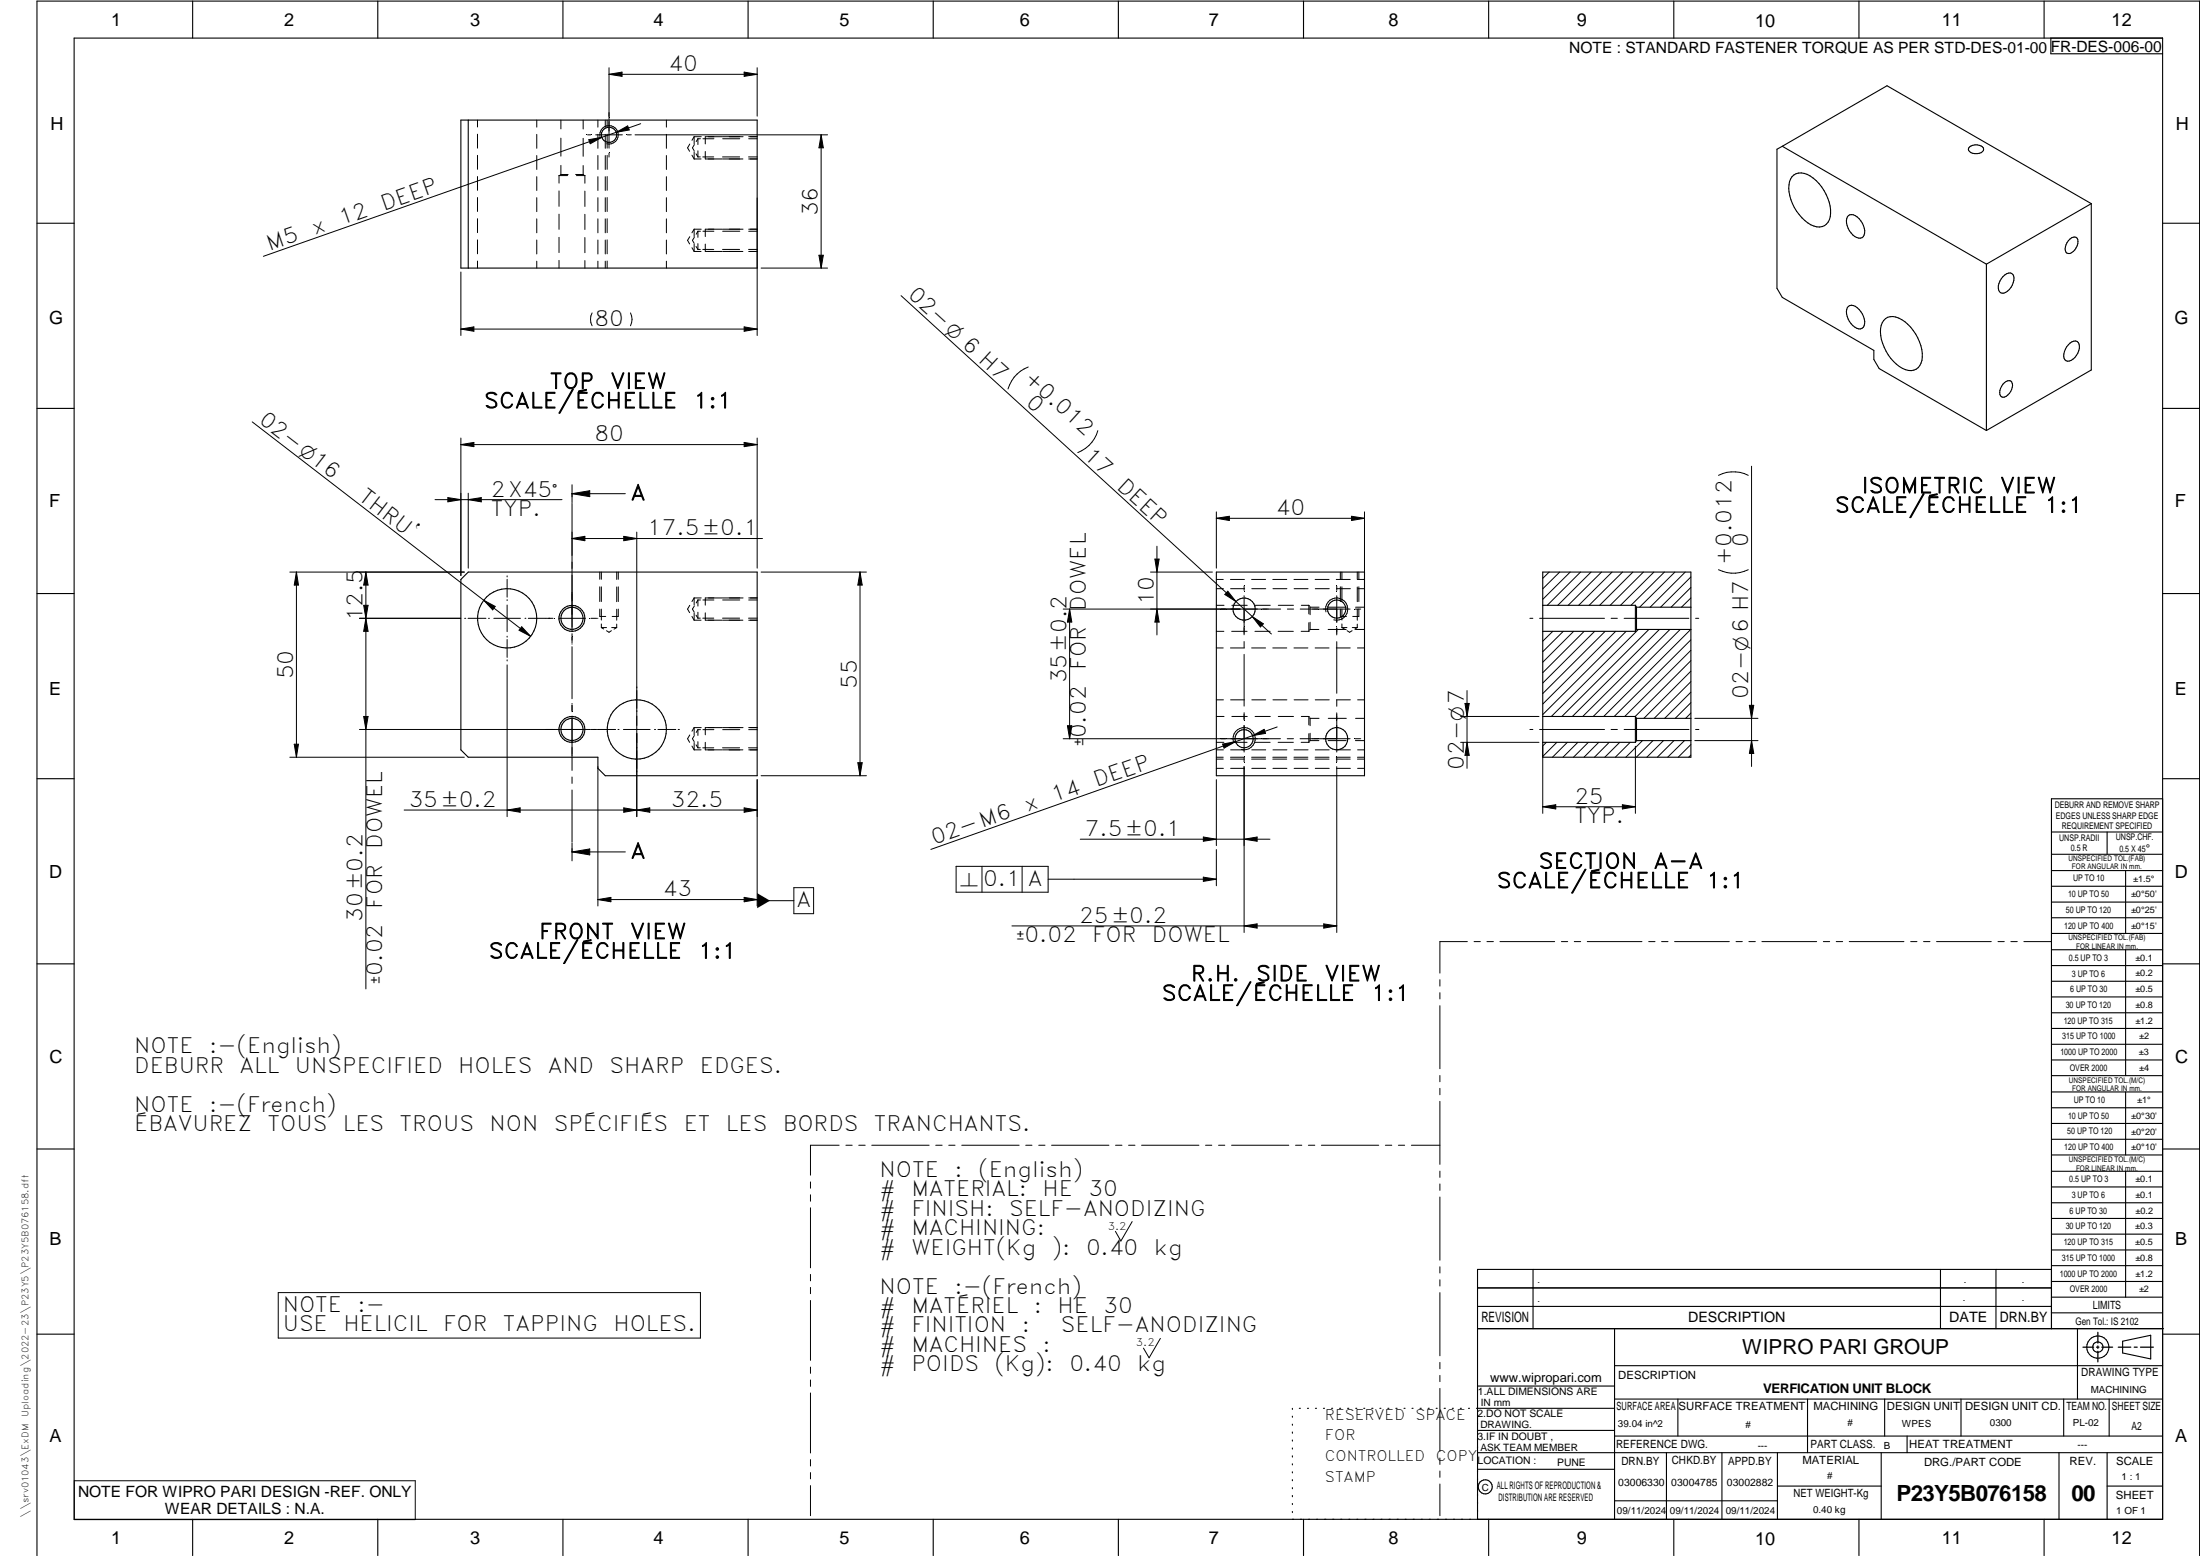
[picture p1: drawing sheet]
<svg xmlns="http://www.w3.org/2000/svg" width="594mm" height="420mm" viewBox="0 0 594 420" stroke-linecap="round" stroke-linejoin="round" font-family="sans-serif">
<g fill="none" stroke="#000" stroke-width=".3">
<path d="M20 10.3h564v400h-564zM52 .3v10M102 .3v10M152 .3v10M202 .3v10M252 .3v10M302 .3v10M352 .3v10M402 .3v10M452 .3v10M502 .3v10M552 .3v10"/>
<path d="M553.8 10.3v4.2h30.2M124.5 32.4h80v40h-80zM126.4 32.4v40M481.3 39.5l55.1 31.8M481.3 39.5l28.3-16.3 55.1 31.8M481.3 39.5l-1.5 .8v37.6l1.5 2.4 24.7 14.3v2.5l1.4 2.4 29 16.7M531.9 39.7a2.81 2.81 0 0 1 3.7 .3 1.4 1.4 0 0 1-1.7 1.5 1.92 1.92 0 0 1-2.4-1.2zM483.9 47.7a4 4 0 0 1 5.7 .4 12.2 12.2 0 0 1 4.6 10.4 3.3 3.3 0 0 1-5.2 2.2 12.1 12.1 0 0 1-5.9-10.8l.1-.8zM499.1 58.2a2.19 2.19 0 0 1 2.9 .9 4.3 4.3 0 0 1 1.2 4.8 1.97 1.97 0 0 1-2.9-.4 4.7 4.7 0 0 1-1.5-4.9zM564.7 55v44.9l-28.3 16.3M564.7 55l-28.3 16.3M10 60.3h10"/>
<path d="M536.4 71.3v44.9M540.8 74.7a1.8 1.8 0 0 1 2.8-.6 3.9 3.9 0 0 1-3 5.1 1.79 1.79 0 0 1-.8-2.7zM559 64.6a1.22 1.22 0 0 1 1.6-.5 1.22 1.22 0 0 1 .5 1.7l-.2 .6a2.93 2.93 0 0 1-2.4 2.1 1.52 1.52 0 0 1-.6-2.4zM584 60.3h10M499.1 82.7a2.19 2.19 0 0 1 2.9 .9 4.3 4.3 0 0 1 1.2 4.7 1.88 1.88 0 0 1-2.9-.4 4.7 4.7 0 0 1-1.5-4.8zM508.7 86.5a3.5 3.5 0 0 1 4.8-.2 12 12 0 0 1 5.5 11 3.3 3.3 0 0 1-5.2 2.2 12.3 12.3 0 0 1-6-10.8l.2-.9zM558.5 93.1a1.75 1.75 0 0 1 2.7-.6 3.8 3.8 0 0 1-2.9 5 1.75 1.75 0 0 1-.8-2.6zM10 110.3h10M541.3 103.3a1.22 1.22 0 0 1 1.7-.4 1.22 1.22 0 0 1 .4 1.7 3.3 3.3 0 0 1-2.6 2.7 1.55 1.55 0 0 1-.6-2.4zM584 110.3h10M124.5 156.5l1.9-2h78.1v55h-41.1l-1.9-2v-3h-35.1l-1.9-2zM328.5 154.5h40v55h-40z"/>
<path d="M416.6 154.5h40v50h-40zM10 160.3h10M416.6 170.5h25M416.6 163.4h25M441.6 163.4l.3 .6M441.6 163.4v7.1M441.9 164v6M441.9 170h14.7M441.9 164h14.7M441.9 170l-.3 .5M584 160.3h10M416.6 193.5h25"/>
<path d="M441.6 193.5l.3 .5M441.6 193.5v6.9M441.9 200h14.7M441.9 194v6M441.9 194h14.7M441.9 200l-.3 .4M10 210.3h10M416.6 200.4h25M584 215.7h-30v143.1M584 210.3h10M554 224.7h30M554 230.7h30"/>
<path d="M554 235.1h30M554 239.3h30M569 224.7v6M574 235.1v17M554 243.6h30M554 247.8h30M554 252.1h30M554 256.5h30M574 256.5v33.9M10 260.3h10M554 260.7h30M554 265h30"/>
<path d="M554 269.2h30M554 273.5h30M554 277.7h30M584 260.3h10M554 282h30M554 286.2h30M554 290.4h30M554 294.9h30M554 299.1h30M574 294.9v17M10 310.3h10M554 303.4h30"/>
<path d="M554 307.6h30M554 311.9h30M554 316.3h30M574 316.3v34M584 310.3h10M554 320.5h30M554 324.8h30M554 329h30M554 333.2h30M554 337.5h30M399 358.8h185.2M399 352.8h155"/>
<path d="M399 347.8h155M414 342.8v16M436 358.8v51.5M524 342.8v16M539 342.8v16M554 341.8h30M554 346h30M554 350.3h30M554 354.5h30M554 342.8h-155v67.5M561 358.8v19M10 360.3h10"/>
<path d="M399 374.3h37M436 377.8h148M453.1 377.8v10M488.1 377.8v14.5M508.9 377.8v10M529.5 377.8v10M557.3 377.8v10M569.5 377.8v10M573.2 362.2l7.6-1.6v6.3l-7.6-1.6zM584 368.8h-148M584 360.3h10M349 380.3v.3"/>
<path d="M349 382.4v.3M349 384.6v.3M349 386.7v.3M349 388.8v.3M349 391v.3M349 393.1v.3M349 395.3v.3M349 397.4v.3M349 399.5v.3M350.9 380.3h.2M353.1 380.3h.2M355.2 380.3h.3"/>
<path d="M357.4 380.3h.3M359.6 380.3h.3M361.7 380.3h.3M363.9 380.3h.3M366.1 380.3h.3M368.3 380.3h.2M370.4 380.3h.3M372.6 380.3h.3M374.8 380.3h.3M376.9 380.3h.4M379.1 380.3h.3M381.3 380.3h.3"/>
<path d="M383.4 380.3h.4M385.6 380.3h.3M387.8 380.3h.3M390 380.3h.3M392.2 380.3h.3M394.3 380.3h.3M396.5 380.3h.3M398.7 380.3h37.3M399 396.7h37M399 392.3h185M399 386.2h37M436 387.8h148"/>
<path d="M450 392.3v18M465 392.3v18M480 392.3v18M508 392.3v18M515 387.8v4.5M556 392.3v18M569 392.3v18M52 410.3v9.7M102 410.3v9.7M152 410.3v9.7M202 410.3v9.7M252 410.3v9.7"/>
<path d="M302 410.3v9.7M349 401.7v.3M349 403.8v.4M349 406v.3M349 408.1v.3M352 410.3v9.7M402 410.3v9.7M436 405.3h44M452 410.3v9.7M480 401.3h28M502 410.3v9.7M552 410.3v9.7"/>
<path d="M569 401.3h15M10 420v-419.7h584v419.7"/>
<circle cx="164.5" cy="36.4" r="2.06"/>
<circle cx="136.9" cy="166.9" r="8"/>
<circle cx="154.4" cy="167" r="3.5"/>
<circle cx="154.5" cy="167" r="3"/>
<circle cx="336" cy="164.5" r="2.99"/>
<circle cx="361" cy="164.5" r="2.45"/>
<circle cx="154.4" cy="197" r="3.5"/>
<circle cx="154.5" cy="196.9" r="3"/>
<circle cx="172" cy="197" r="8"/>
<circle cx="336" cy="199.5" r="2.45"/>
<circle cx="360.9" cy="199.5" r="2.99"/>
<circle cx="566.5" cy="363.7" r="1.39"/>
<circle cx="566.5" cy="363.8" r="3"/>
<circle cx="401.1" cy="401.5" r="1.9"/>
</g>
<g fill="none" stroke="#000" stroke-width=".27">
<path d="M164.5 18.3v21.7M200.9 19.5l3.6 .6-3.6 .5zM204.5 18.3v13.1M128.9 32.4v1.9M128.9 36.2v3.8M144.9 32.4v1.9M144.9 36.3v3.7M151.5 32.4v2.4M151.5 37.3v4.9M157.5 32.4v2.4M157.5 37.3v4.9M158.7 36.4h.8"/>
<path d="M159 37.7l3.5-.6-3.1 1.7zM160.9 36.4h7.2M161.5 32.4v1.9M161.5 36.3v3.7M162 37a2.5 2.5 0 0 1 2.2-3.1 2.5 2.5 0 0 1 2.8 2.7 2.5 2.5 0 0 1-3.2 2.2M163.4 32.4v1.9M163.4 36.3v3.7M164 32.4v1.9M164 36.2v3.8M164.5 20.1h40M164.5 20.1l3.5-.6v1.1zM166.4 35.7l3.1-1.7 .4 1.1z"/>
<path d="M169.4 36.4h.9M170.4 36.4h.1M171.5 36.4h52M173 33.4l-101.9 35.8M180 32.4v1.9M180 36.3v3.7M186.3 38.9l-.6 1 .5 1M187.4 36.9l-.5 1M187.4 36.9h2M187.4 36.9v2M187.5 39.1l-.5 .8 .4 .8M188.5 37.5h.6"/>
<path d="M188.5 37.5l-.5 .7M188.5 37.5v1.5M189.8 37.5h3M195 36.9h-4.5v2M195.1 36.9h5.6M195.1 37.5h4.7M202.2 36.9h2.3M202.2 37.5h2.3M221.7 36.4l.6 3.5h-1.2zM221.7 36.4v36M128.9 42v3.7M128.9 47.7v3.7"/>
<path d="M128.9 53.3v3.8M128.9 59.1v3.7M144.9 42v3.8M144.9 47.7v3.7M144.9 53.4v3.7M144.9 59.1v3.8M151 47.4v2M151 51.6v4.1M151 57.8v4.1M151 47.4h2.3M151.1 47.3l-.1 .1M151.5 47.1l-.2 .1"/>
<path d="M151.5 47.1h1.9M151.5 44.7v2.4M155.4 47.1h2.1M155.7 47.4h2.2M157.5 47.1l.1 .1M157.5 44.7v2.4M157.8 47.3l.1 .1M157.9 47.4v2.1M157.9 51.6v4.2M157.9 57.9v4.1M161.5 42v3.8M161.5 47.7v3.7"/>
<path d="M161.5 53.4v3.7M161.5 59.1v3.8M163.4 42v3.8M163.4 47.7v3.7M163.4 53.4v3.7M163.4 59.1v3.8M164 42v3.7M164 47.7v3.7M164 53.3v3.8M164 59.1v3.7M164.5 41.4v.8M164.5 42.3v.1"/>
<path d="M180 42v3.8M180 47.7v3.7M180 53.4v3.7M180 59.1v3.8M186.9 41.9l.5 1M187.4 42.9h1.9M187.4 40.9v2M188 41.5l.5 .9M188.5 42.4h.6M188.5 40.7v1.7M189.8 42.4h2.9M190.5 40.9v2h4.5"/>
<path d="M195.1 42.4h4.6M195.1 42.9h5.5M202.1 42.4h2.4M202.2 42.9h2.3M204.5 53.5v37.1M124.5 73.4v17.2M128.9 64.8v3.7M128.9 70.5v1.9M144.9 64.8v3.8M144.9 70.5v1.9M151 64.1v4.1M151 70.3v2.1"/>
<path d="M157.9 64.1v4.1M157.9 70.4v2M161.5 64.8v3.8M161.5 70.5v1.9M163.4 64.8v3.8M163.4 70.5v1.9M164 64.8v3.7M164 70.5v1.9M180 64.8v3.8M180 70.5v1.9M186.3 63.9l-.6 1 .5 1M186.9 66.9l.5 1"/>
<path d="M187.4 67.9h1.9M187.4 61.9l-.5 1M187.4 61.9h2M187.4 61.9v2M187.4 65.9v2M187.5 64.1l-.5 .8 .4 .8M188 66.5l.5 .9M188.5 62.4h.6M188.5 67.4h.6M188.5 62.4l-.5 .8M188.5 62.4v1.7M188.5 65.8v1.6"/>
<path d="M189.8 67.4h2.9M189.8 62.4h3M190.5 65.9v2h4.5M195 61.9h-4.5v2M195.1 67.4h4.6M195.1 67.9h5.5M195.1 61.9h5.6M195.1 62.4h4.7M202.1 67.4h2.4M202.2 67.9h2.3M202.2 61.9h2.3M202.2 62.4h2.3"/>
<path d="M205.5 72.4h18M221.1 68.9h1.2l-.6 3.5zM243.3 79.8l100 91.4M124.5 88.9l3.5-.6v1.2zM124.5 88.9h80M159.9 84.5a3.8 3.8 0 0 0 0 3.5M170.3 84.5a3.8 3.8 0 0 1 0 3.5M200.9 88.3l3.6 .6-3.6 .6zM277.7 99.1a9.1 9.1 0 0 0-5.5 5.9M68.1 113.9l75.2 57.9M124.5 118.3v37.1M200.9 119.5l3.6 .6-3.6 .5z"/>
<path d="M204.5 118.3v35.1M296.5 116.3a9 9 0 0 1-5.5 5.9M117.5 134.9h34.3M120.9 134.4l3.6 .5-3.6 .6zM124.5 120.1l3.5-.6v1.1zM124.5 120.1h80M126.4 134.9l3.6-.5v1.1zM126.4 133.2v20.2M154.5 130.9v4.8M154.5 135.9v34.7M154.5 133.3h14.4M154.5 133.3l4.8-.8v1.6z"/>
<path d="M328.5 140l3.5-.6v1.1zM328.5 140h40M328.5 138.2v15.2M364.9 139.4l3.6 .6-3.6 .5zM368.5 138.2v35.7M472.1 128.4a9 9 0 0 0-8 0M473 125.9v81.1M78.3 154.5h47.1M80 154.5l.6 3.5h-1.1zM80 154.5v50M98.8 154.5v112.5M98.8 154.5l.6 3.5h-1.2z"/>
<path d="M136.9 155.5v.3M136.9 156.4v4.8M154.5 145.4l3.4-.6v1.2zM154.5 145.4h51.4M162 154.5v1.9M162 158.5v3.9M162.4 154.5v1.9M162.4 158.5v3.9M166.5 154.5v2M166.5 158.5v4M167 154.5v1.9M167 158.5v3.9"/>
<path d="M168.4 144.8l3.6 .6-3.6 .6zM172 143.7v76.8M205.5 154.5h28.5M232.2 154.5l.6 3.5h-1.2zM232.2 154.5v55M310.7 154.5h16.7M311.9 151h1.1l-.6 3.5zM312.4 147.5v23.9M328.5 159h1.9M328.5 156.5h1.8M331.5 159.6l2.2 2.8-3-1.9zM332.3 156.5h3.7"/>
<path d="M332.3 159h3.8M336 158.2v1.2M338 156.5h3.8M338 159h3.8M343.7 156.5h3.8M343.7 159h3.8M349.4 156.5h3.8M349.5 159h3.7M355.1 156.5h3.8M355.2 159h3.7M360.8 156.5h3.8M360.9 159h3.8"/>
<path d="M361 158.2v1.2M361.9 154.5v1.9M361.9 158.5v3.9M362.4 154.5v1.9M362.4 158.5v3.9M366.5 154.5v2M366.5 158.5v4M366.6 156.5h1.9M366.6 159h1.9M366.9 154.5v1.9M366.9 158.5v3.9M418.3 154.5l-1.7 1.7"/>
<path d="M421.2 154.5l-4.6 4.5M424 154.5l-7.4 7.3M426.8 154.5l-9 8.9M429.6 154.5l-8.9 8.9M432.5 154.5l-9 8.9M435.3 154.5l-9 8.9M438.1 154.5l-9 8.9M440.9 154.5l-8.9 8.9M443.8 154.5l-9 8.9M446.6 154.5l-9 8.9M449.4 154.5l-9 8.9M452.3 154.5l-9.5 9.5"/>
<path d="M455.1 154.5l-9.5 9.5M456.6 155.8l-8.2 8.2M456.6 158.6l-5.3 5.4M472.1 153.8a9 9 0 0 1-8 0M97.1 167h27.3M98.2 163.4h1.2l-1.2 7.1h1.2zM125.5 167h.3M126.4 167h4.8M130.6 162.1l3.1 1.6-.7 1zM131.9 167h.3M133.3 167h7.2M136.9 171.8v.2"/>
<path d="M136.9 172.7v4.8M136.9 178.2v.3M136.9 161.9v.3M136.9 163.4v7.2M136.9 179.5v41M140.9 169.2l2.4 2.6-3.1-1.6zM141.8 167h.2M142.7 167h4.9M147.8 167h1.5M150.9 167h7.2M154.5 171.1v2.5M154.5 173.9h.1"/>
<path d="M154.5 174.6v14.1M159.5 167h1.6M161.4 167h.1M162 164.5v2h1.6M162.4 164.5v2.9M162.4 168.5v1M162.4 169.5l.6 .3M162.4 169.5h1.4M163.8 170.3l.7 .4 .6-.4M165.2 169.5h1.3M166.5 169.5l-.7 .4M166.5 164.5v3"/>
<path d="M166.5 168.5v1M167 164.5v2h-1.7M186.3 163.4l-.6 1.1 .5 .9M186.9 166.5l.5 1M187.4 167.5h1.9M187.4 161.5l-.5 .9M187.4 161.5h2M187.4 161.5v1.9M187.4 165.5v2M187.5 163.7l-.5 .8 .4 .8M188 166.1l.5 .8M188.5 162h.6"/>
<path d="M188.5 162v1.7M188.5 165.3v1.6M188.5 166.9h.6M188.5 162l-.5 .8M189.8 166.9h2.9M189.8 162h3M190.5 165.5v2h4.5M195 161.5h-4.5v1.9M195.1 166.9h4.6M195.1 167.5h5.5M195.1 161.5h5.6M195.1 162h4.7"/>
<path d="M202.1 166.9h2.4M202.2 167.5h2.3M202.2 161.5h2.3M202.2 162h2.3M288.8 164.5l.6 3.5h-1.2zM288.8 164.5v35M312.4 164.5l.6 3.5h-1.1zM328.5 170.5h2M328.5 163.4h2M328.5 175h1.8M332.3 175h3.7M332.6 170.5h4.2"/>
<path d="M332.6 163.4h4.2M336 160.9v10.5M336 173.2v1.7M336 176.7v14M338 175h3.8M338.2 166.5l3 1.9-.8 .9zM338.9 170.5h4.1M338.9 163.4h4.1M343.7 175h3.8M345.1 170.5h4.1M345.2 163.4h4.1M345.8 164.5h-58.7"/>
<path d="M347.6 164.5h1.7M349.4 175h3.8M351.1 164.5h13.5M351.4 170.5h2M351.4 163.4h2M353.4 163.4l.2 .2M353.4 163.4v2.4M353.4 168.1v2.4M353.5 170.3l-.1 .2M353.7 163.8l.1 .2M353.8 170l-.2 .1M353.8 170h2.3"/>
<path d="M353.8 164h2.4M353.8 164v2M353.8 168v2M355.1 175h3.8M358 165.2a3 3 0 0 1 2.7-3.7 3 3 0 0 1 3.3 3.3 3 3 0 0 1-3.8 2.6M358.6 170h4.9M358.7 164h4.9M360.8 175h3.8M361 160.9v7.2M361 169.5v1.9M361 173.3v13.9M361.9 164.5v2h1.7"/>
<path d="M362.4 164.5v2.9M362.4 168.5v1M362.4 169.5l.6 .3M362.4 169.5h1.3M363.8 170.3l.6 .4 .7-.4M365.2 169.5h1.3M366 164.5h1.2M366 170h2.5M366 164h2.5M366.5 169.5l-.7 .4M366.5 164.5v3M366.5 168.5v1"/>
<path d="M366.6 175h1.9M366.9 164.5v2h-1.6M367.4 164.5h.1M413.1 167h.8M415.7 167h17.6M419.3 170.5l-2.7 2.6M422.1 170.5l-5.5 5.5M424.9 170.5l-8.3 8.3M427.8 170.5l-11.2 11.2M430.6 170.5l-14 13.9M433.4 170.5l-16.8 16.8M435.1 167h1.6"/>
<path d="M436.3 170.5l-19.7 19.6M438.6 167h17.5M439.1 170.5l-22.5 22.5M442.4 170l-23.5 23.5M445.3 170l-23.5 23.5M448.1 170l-23.5 23.5M450.9 170l-23.5 23.5M453.7 170l-23.5 23.5M456.6 170l-23.5 23.5M456.6 172.8l-20.7 20.7M456.6 175.6l-17.9 17.9M456.6 178.4l-15 15.1"/>
<path d="M456.6 161.5l-2.5 2.5M457.9 167h.8M97.1 197h62.3M98.2 193.5h1.2l-.6 3.5zM154.5 189.9v.2M154.5 190.3v1.9M154.5 193.4v14.6M159.5 197h1.6M161.4 197h4.8M166.9 197h.3M168.4 197h7.1M176.7 197h.3"/>
<path d="M177.7 197h4.8M183.1 197h.4M186.3 198.5l-.6 1 .5 .9M187.4 196.5l-.5 .9M187.4 196.5h2M187.4 196.5v2M187.5 198.6l-.5 .9 .4 .7M188.5 197h.6M188.5 197l-.5 .8M188.5 197v1.6M192.8 197h-3M195 196.5h-4.5v1.9"/>
<path d="M195.1 197h4.7M200.7 196.5h-5.6M202.2 197h2.3M204.5 196.5h-2.3M287.1 199.5h58.7M288.2 196h1.2l-.6 3.5zM328.5 193.5h2M328.5 189h1.9M332.3 189h3.8M332.6 193.5h4.2M336 195.9v7.2M336 192.4v2"/>
<path d="M338 189h3.8M338.3 198.6l3.1-1.7 .4 1.1zM338.9 193.5h4.1M343.7 189h3.8M344.9 196.3l-11.3 4M345.2 193.5h4.1M347.6 199.5h1.7M349.5 189h3.7M351.1 199.5h13.5M351.4 193.5h2M353.4 193.5l.2 .1M353.4 193.5v2.2"/>
<path d="M353.4 198.1v2.3M353.7 193.8l.1 .2M353.8 200l-.2 .2M353.8 200h2.3M353.8 194h2.4M353.8 194v2M353.8 198v2M355.2 189h3.7M358.6 200h4.9M358.7 194h4.9M360.9 189h3.8M361 189v1.7"/>
<path d="M361 192.5v10.6M366 199.5h1.2M366 200h2.5M366 194h2.5M366.6 189h1.9M367.4 199.5h.1M394.4 193.5h21.2M395.6 189.9h1.1l-.6 3.6zM396.1 186.5v21M413.1 197h.8M415.7 197h17.6M435.1 197h1.6"/>
<path d="M438.6 197h17.5M443.5 200l-4.5 4.5M446.4 200l-4.5 4.5M449.2 200l-4.5 4.5M452 200l-4.5 4.5M454.9 200l-4.6 4.5M456.6 184.1l-9.9 9.9M456.6 186.9l-7.1 7.1M456.6 189.7l-4.2 4.3M456.6 181.2l-12.7 12.8M456.6 192.5l-1.4 1.5M457.7 194h17"/>
<path d="M457.7 200h17M457.9 197h.9M472.4 190.5h1.2l-.6 3.5zM473 200l.6 3.5h-1.2zM78.3 204.5h47.1M79.5 201h1.1l-.6 3.5zM109.1 218.7h95.4M136.9 218.7l3.6-.6v1.2zM154.5 209.8v1.7M154.5 213.3v14.1M161.5 207v37.6M168.4 218.1l7.1 1.2v-1.2l-7.1 1.2z"/>
<path d="M186.9 201.5l.5 1M187.4 202.5h1.9M187.4 200.5v2M188 201.1l.5 .8M188.5 201.9h.6M188.5 200.3v1.6M190.5 200.4v2.1h4.5M192.7 201.9h-2.9M195.1 201.9h4.6M200.6 202.5h-5.5M200.9 218.1l3.6 .6-3.6 .6zM202.1 201.9h2.4"/>
<path d="M204.5 202.5h-2.3M204.5 210.5v34.1M205.5 209.5h28.5M231.6 206h1.2l-.6 3.5zM328.5 200.4h2M328.5 205h1.8M328.5 207.5h1.9M328.5 202.5h1.9M328.5 204.5h1.8M328.5 210.5v17.8M330.2 200.9l3.4-.6-3.1 1.7zM332.3 205h3.7"/>
<path d="M332.3 204.5h3.7M332.3 207.5h3.8M332.3 202.5h3.8M332.6 200.4h4.2M333.1 200.2a2.99 2.99 0 0 1 2.6-3.7 2.99 2.99 0 0 1 3.2 3.2 2.99 2.99 0 0 1-3.7 2.7M333.6 200.3l-82.2 29.1M336 207v44.8M336 204.5v1.2M338 205h3.7M338 204.5h3.8M338 207.5h3.8M338 202.5h3.8"/>
<path d="M338.9 200.4h4.1M343.7 205h3.8M343.7 204.5h3.8M343.7 207.5h3.8M343.7 202.5h3.8M345.1 200.4h4.1M349.4 205h3.8M349.4 204.5h3.8M349.5 207.5h3.7M349.5 202.5h3.7M351.4 200.4h2M353.5 200.3l-.1 .1"/>
<path d="M355.1 205h3.8M355.1 204.5h3.8M355.2 207.5h3.7M355.2 202.5h3.7M360.8 205h3.8M360.8 204.5h3.8M360.9 207.5h3.8M360.9 202.5h3.8M361 204.5v1.2M361 207v44.8M366.6 205h1.9M366.6 204.5h1.9"/>
<path d="M366.6 207.5h1.9M366.6 202.5h1.9M394.4 200.4h21.2M396.1 200.4l.6 3.6h-1.1zM416.6 217.8l3.5-.5v1.1zM416.6 201.5v18.1M416.6 217.8h25M417.6 200.4l-1 1M420.4 200.4l-3.8 3.9M423.2 200.4l-4 4.1M426.1 200.4l-4 4.1M428.9 200.4l-4 4.1"/>
<path d="M431.7 200.4l-4 4.1M434.5 200.4l-3.9 4.1M437.4 200.4l-4 4.1M438.1 217.3l3.5 .5-3.5 .6zM440.2 200.4l-4 4.1M441.6 201.5v18.1M456.6 201l-3.4 3.5M456.6 203.9l-.6 .6M154.5 230l4.8-.8v1.6zM154.5 227.6v4.9M154.5 230h14.4M214.4 239.7h5.3v7h-5.3z"/>
<path d="M258.2 233.9h24.8v7h-24.8zM265.2 233.9v7M276 233.9v7M283 237.4h45.5M291.7 226.6h51.2M324.9 226l3.6 .6-3.6 .6zM324.9 236.9l3.6 .5-3.6 .6zM328.5 229.4v9.8M336 226.6l3.5-.6v1.2zM161.5 242.9l3.5-.6v1.2zM161.5 242.9h43M200.9 242.3l3.6 .6-3.6 .6z"/>
<path d="M204.5 243.2h9.9M273.3 250h87.7M336 250l3.5-.5v1.1zM357.5 249.5l3.5 .5-3.5 .6zM396.2 254.3h-7.4v8.5M398.1 254.3h1.6M401.5 254.3h1.8M405 254.3h14.8M421.6 254.3h1.7M425.1 254.3h1.7M428.6 254.3h14.8M445.2 254.3h1.7"/>
<path d="M448.7 254.3h1.7M452.2 254.3h14.8M468.8 254.3h1.7M472.3 254.3h1.7M475.8 254.3h14.8M492.4 254.3h1.7M495.8 254.3h1.8M499.4 254.3h14.7M516 254.3h1.6M519.4 254.3h1.8M522.9 254.3h14.8M539.5 254.3h1.7"/>
<path d="M543 254.3h1.7M546.5 254.3h7.4M388.8 264.5v1.8M388.8 268.1v1.6M388.8 271.6v17M388.8 290.4v1.7M388.8 293.9v1.7M388.8 297.4v17M218.9 319.2v1.6M226.6 309.2h-7.7v8.1M228.4 309.2h1.7M231.9 309.2h1.7"/>
<path d="M235.4 309.2h15.5M252.7 309.2h1.7M256.2 309.2h1.7M259.7 309.2h15.5M277 309.2h1.7M280.5 309.2h1.7M284 309.2h15.5M301.2 309.2h1.8M304.8 309.2h1.7M308.3 309.2h15.5M325.5 309.2h1.7M329.1 309.2h1.6"/>
<path d="M332.6 309.2h15.4M349.8 309.2h1.7M353.3 309.2h1.7M356.8 309.2h15.5M374.1 309.2h1.7M377.6 309.2h1.7M381.1 309.2h7.7M388.8 316.2v1.7M388.8 319.7v1.7M218.9 322.6v1.8M218.9 326.1v16.2M305.7 329.9l-3 5.2-1.5-2.6"/>
<path d="M388.8 323.2v17.1M75.1 349h114v12.3h-114zM218.9 344.1v1.8M218.9 347.6v1.7M218.9 351.2v16.1M388.8 342.1v1.6M388.8 345.6v1.7M388.8 349v17.1M218.9 369.1v1.7M218.9 372.6v1.8M218.9 376.1v16.2M313.3 361.4l-3 5.2-1.5-2.6"/>
<path d="M388.8 367.9v1.7M388.8 371.4v1.7M388.8 374.9v17M20.1 399.8h92v10.5h-92zM218.9 394.1v1.8M218.9 397.6v1.7M388.8 393.7v1.7M388.8 397.2v1.7M218.9 401.2v8.1M388.8 400.7v8.6"/>
</g>
<path d="M566.5 359.7v3M562.5 363.8h2.9M566.1 363.8h.7M566.5 363.4v.7M566.5 364.9v2.8M567.6 363.8h2.9M572 363.8h3.4M576.3 363.8h.8M578 363.8h3.5" fill="none" stroke="#000" stroke-width=".34"/>
<g fill="#000">
<path d="M164.5 20.1l3.5-.6v1.1zM200.9 19.5l3.6 .6-3.6 .5zM159 37.7l3.5-.6-3.1 1.7zM166.4 35.7l3.1-1.7 .4 1.1zM221.7 36.4l.6 3.5h-1.2zM221.1 68.9h1.2l-.6 3.5zM124.5 88.9l3.5-.6v1.2zM200.9 88.3l3.6 .6-3.6 .6zM124.5 120.1l3.5-.6v1.1zM200.9 119.5l3.6 .6-3.6 .5zM120.9 134.4l3.6 .5-3.6 .6zM126.4 134.9l3.6-.5v1.1z"/>
<path d="M154.5 133.3l4.8-.8v1.6zM328.5 140l3.5-.6v1.1zM364.9 139.4l3.6 .6-3.6 .5zM80 154.5l.6 3.5h-1.1zM98.8 154.5l.6 3.5h-1.2zM154.5 145.4l3.4-.6v1.2zM168.4 144.8l3.6 .6-3.6 .6zM232.2 154.5l.6 3.5h-1.2zM311.9 151h1.1l-.6 3.5zM331.5 159.6l2.2 2.8-3-1.9zM98.2 163.4h1.2l-.6 3.6zM98.8 167l.6 3.5h-1.2z"/>
<path d="M130.6 162.1l3.1 1.6-.7 1zM140.9 169.2l2.4 2.6-3.1-1.6zM288.8 164.5l.6 3.5h-1.2zM312.4 164.5l.6 3.5h-1.1zM338.2 166.5l3 1.9-.8 .9zM98.2 193.5h1.2l-.6 3.5zM288.2 196h1.2l-.6 3.5zM338.3 198.6l3.1-1.7 .4 1.1zM395.6 189.9h1.1l-.6 3.6zM472.4 190.5h1.2l-.6 3.5zM79.5 201h1.1l-.6 3.5zM136.9 218.7l3.6-.6v1.2z"/>
<path d="M168.4 218.1l3.6 .6-3.6 .6zM172 218.7l3.5-.6v1.2zM200.9 218.1l3.6 .6-3.6 .6zM231.6 206h1.2l-.6 3.5zM330.2 200.9l3.4-.6-3.1 1.7zM396.1 200.4l.6 3.6h-1.1zM416.6 217.8l3.5-.5v1.1zM438.1 217.3l3.5 .5-3.5 .6zM473 200l.6 3.5h-1.2zM154.5 230l4.8-.8v1.6zM324.9 226l3.6 .6-3.6 .6zM324.9 236.9l3.6 .5-3.6 .6z"/>
<path d="M336 226.6l3.5-.6v1.2zM161.5 242.9l3.5-.6v1.2zM200.9 242.3l3.6 .6-3.6 .6zM204.5 241.2l3.4 2-3.4 2zM336 250l3.5-.5v1.1zM357.5 249.5l3.5 .5-3.5 .6z"/>
</g>
<g font-size="6">
<text x="512.1" y="405.2">P23Y5B076158</text>
<text x="559.4" y="405.2">00</text>
</g>
<g font-size="5.7">
<text x="180.5" y="19.2">40</text>
<text x="103.7" y="56.9" transform="rotate(-19 103.7 56.9)">DEEP</text>
<text x="220.8" y="58.4" transform="rotate(-90 220.8 58.4)">36</text>
<text x="84.9" y="63.5" transform="rotate(-19 84.9 63.5)">x</text>
<text x="92.3" y="60.9" transform="rotate(-19 92.3 60.9)">12</text>
<text x="72.8" y="67.7" transform="rotate(-19 72.8 67.7)">M5</text>
<text x="244.8" y="80" transform="rotate(42 244.8 80)">02-O 6 H7</text>
<text x="160.5" y="88">80</text>
<text x="148.5" y="104.9">TOP</text>
<text x="164.8" y="104.9">VIEW</text>
<text x="276.2" y="102.5" transform="rotate(42 276.2 102.5)">+0.012</text>
<text x="69.6" y="114" transform="rotate(38 69.6 114)">02-O16</text>
<text x="130.7" y="110.2">SCALE/ÉCHELLE</text>
<text x="187.3" y="110.2">1:1</text>
<text x="276.8" y="109.2" transform="rotate(42 276.8 109.2)">0</text>
<text x="160.5" y="119.2">80</text>
<text x="292.4" y="123.5" transform="rotate(42 292.4 123.5)">17</text>
<text x="301.3" y="131.7" transform="rotate(42 301.3 131.7)">DEEP</text>
<text x="96.6" y="134.7" transform="rotate(38 96.6 134.7)">THRU`</text>
<text x="132.6" y="134.1">2X45v</text>
<text x="170.3" y="135">A</text>
<text x="502.7" y="133.1">ISOMETRIC</text>
<text x="540.1" y="133.1">VIEW</text>
<text x="132.6" y="139.3">TYP.</text>
<text x="344.5" y="139.1">40</text>
<text x="495.5" y="138.4">SCALE/ÉCHELLE</text>
<text x="552" y="138.4">1:1</text>
<text x="174.7" y="144.5">17.5±0.1</text>
<text x="472.1" y="147.6" transform="rotate(-90 472.1 147.6)">0</text>
<text x="467.6" y="152.6" transform="rotate(-90 467.6 152.6)">+0.012</text>
<text x="97.9" y="167.8" transform="rotate(-90 97.9 167.8)">12.5</text>
<text x="293.2" y="164.9" transform="rotate(-90 293.2 164.9)">DOWEL</text>
<text x="311.6" y="163.4" transform="rotate(-90 311.6 163.4)">10</text>
<text x="79.2" y="183.4" transform="rotate(-90 79.2 183.4)">50</text>
<text x="231.3" y="185.9" transform="rotate(-90 231.3 185.9)">55</text>
<text x="288" y="184.5" transform="rotate(-90 288 184.5)">35±0.2</text>
<text x="293.2" y="181" transform="rotate(-90 293.2 181)">FOR</text>
<text x="472.1" y="188.8" transform="rotate(-90 472.1 188.8)">02-O6 H7</text>
<text x="293.2" y="199.3" transform="rotate(-90 293.2 199.3)">0.02</text>
<text x="395.3" y="207.9" transform="rotate(-90 395.3 207.9)">02-O7</text>
<text x="296.1" y="212.6" transform="rotate(-19 296.1 212.6)">DEEP</text>
<text x="110.4" y="217.9">35±0.2</text>
<text x="181.1" y="217.9">32.5</text>
<text x="277.4" y="219.2" transform="rotate(-19 277.4 219.2)">x</text>
<text x="284.7" y="216.7" transform="rotate(-19 284.7 216.7)">14</text>
<text x="425.1" y="217">25</text>
<text x="292.9" y="225.7">7.5±0.1</text>
<text x="425.1" y="222.3">TYP.</text>
<text x="103.2" y="229.2" transform="rotate(-90 103.2 229.2)">DOWEL</text>
<text x="170.3" y="231.8">A</text>
<text x="252.2" y="228.1" transform="rotate(-19 252.2 228.1)">02-M6</text>
<text x="265.5" y="239.2">0.1 A</text>
<text x="404.2" y="239.8">SCALE/ÉCHELLE</text>
<text x="415.5" y="234.5">SECTION</text>
<text x="446.5" y="234.5">A-A</text>
<text x="460.7" y="239.8">1:1</text>
<text x="103.2" y="245.4" transform="rotate(-90 103.2 245.4)">FOR</text>
<text x="179" y="242">43</text>
<text x="215" y="244.9">A</text>
<text x="97.9" y="248.9" transform="rotate(-90 97.9 248.9)">30±0.2</text>
<text x="291.4" y="249.2">25±0.2</text>
<text x="145.6" y="253.5">FRONT</text>
<text x="170.2" y="253.5">VIEW</text>
<text x="294.9" y="254.4">FOR</text>
<text x="311.1" y="254.4">DOWEL</text>
<text x="132" y="258.8">SCALE/ÉCHELLE</text>
<text x="188.5" y="258.8">1:1</text>
<text x="321.6" y="264.9">R.H.</text>
<text x="339.2" y="264.9">SIDE</text>
<text x="357.7" y="264.9">VIEW</text>
<text x="313.7" y="270.2">SCALE/ÉCHELLE</text>
<text x="370.3" y="270.2">1:1</text>
<text x="36.3" y="284.4">NOTE</text>
<text x="56.5" y="284.4">:-(English)</text>
<text x="36.3" y="289.7">DEBURR</text>
<text x="64.7" y="289.7">ALL</text>
<text x="79.6" y="289.7">UNSPECIFIED</text>
<text x="123.8" y="289.7">HOLES</text>
<text x="147.9" y="289.7">AND</text>
<text x="164.6" y="289.7">SHARP</text>
<text x="189" y="289.7">EDGES.</text>
<text x="36.3" y="300.2">NOTE</text>
<text x="36.3" y="305.4">ÉBAVUREZ</text>
<text x="56.5" y="300.2">:-(French)</text>
<text x="72.3" y="305.4">TOUS</text>
<text x="92.6" y="305.4">LES</text>
<text x="107.9" y="305.4">TROUS</text>
<text x="132.2" y="305.4">NON</text>
<text x="149.5" y="305.4">SPÉCIFIÉS</text>
<text x="184.6" y="305.4">ET</text>
<text x="196" y="305.4">LES</text>
<text x="211.4" y="305.4">BORDS</text>
<text x="236" y="305.4">TRANCHANTS.</text>
<text x="237.5" y="317.8">NOTE</text>
<text x="257.7" y="317.8">:</text>
<text x="264.1" y="317.8">(English)</text>
<text x="237.5" y="323">#</text>
<text x="246.1" y="323">MATERIAL:</text>
<text x="281.5" y="323">HE</text>
<text x="293.9" y="323">30</text>
<text x="237.5" y="328.3">#</text>
<text x="246.1" y="328.3">FINISH:</text>
<text x="272.5" y="328.3">SELF-ANODIZING</text>
<text x="237.5" y="333.5">#</text>
<text x="246.1" y="333.5">MACHINING:</text>
<text x="237.5" y="338.8">#</text>
<text x="246.1" y="338.8">WEIGHT(Kg</text>
<text x="284" y="338.8">):</text>
<text x="293.3" y="338.8">0.40</text>
<text x="311.6" y="338.8">kg</text>
<text x="237.5" y="349.3">NOTE</text>
<text x="257.7" y="349.3">:-(French)</text>
<text x="76.4" y="354.3">NOTE</text>
<text x="76.4" y="359.5">USE</text>
<text x="92.7" y="359.5">HELICIL</text>
<text x="96.5" y="354.3">:-</text>
<text x="119.7" y="359.5">FOR</text>
<text x="135.8" y="359.5">TAPPING</text>
<text x="165.6" y="359.5">HOLES.</text>
<text x="237.5" y="354.5">#</text>
<text x="237.5" y="359.8">#</text>
<text x="246.1" y="354.5">MATÉRIEL</text>
<text x="246.1" y="359.8">FINITION</text>
<text x="275.9" y="359.8">:</text>
<text x="279.2" y="354.5">:</text>
<text x="285.6" y="354.5">HE</text>
<text x="286.5" y="359.8">SELF-ANODIZING</text>
<text x="298" y="354.5">30</text>
<text x="237.5" y="365">#</text>
<text x="246.1" y="365">MACHINES</text>
<text x="281.5" y="365">:</text>
<text x="237.5" y="370.3">#</text>
<text x="246.1" y="370.3">POIDS</text>
<text x="268.5" y="370.3">(Kg):</text>
<text x="288.8" y="370.3">0.40</text>
<text x="307.1" y="370.3">kg</text>
</g>
<text font-size="5.6" x="470.5" y="365.5">WIPRO PARI GROUP</text>
<g font-size="5.4">
<text x="293.2" y="201.5" transform="rotate(-90 293.2 201.5)">u</text>
<text x="259.2" y="239.2">n</text>
<text x="274.5" y="254.4">u0.02</text>
<text x="103.2" y="265.8" transform="rotate(-90 103.2 265.8)">u0.02</text>
</g>
<g font-size="4.9">
<text x="30" y="6.9">1</text>
<text x="76.7" y="6.9">2</text>
<text x="127" y="6.9">3</text>
<text x="176.5" y="6.9">4</text>
<text x="226.7" y="6.9">5</text>
<text x="275.4" y="6.9">6</text>
<text x="326.4" y="6.9">7</text>
<text x="375" y="6.9">8</text>
<text x="425.8" y="6.9">9</text>
<text x="473.9" y="7.3">10</text>
<text x="524.3" y="6.9">11</text>
<text x="570.2" y="6.9">12</text>
<text x="13.6" y="35.1">H</text>
<text x="587.6" y="35.1">H</text>
<text x="13.2" y="87.5">G</text>
<text x="587.2" y="87.5">G</text>
<text x="13.2" y="137">F</text>
<text x="587.2" y="137">F</text>
<text x="13.2" y="187.6">E</text>
<text x="587.2" y="187.6">E</text>
<text x="13.2" y="237">D</text>
<text x="587.2" y="237">D</text>
<text x="13.4" y="287.1">C</text>
<text x="587.4" y="287.1">C</text>
<text x="13.4" y="336.2">B</text>
<text x="587.4" y="336.2">B</text>
<text x="13.4" y="389.3">A</text>
<text x="587.4" y="389.3">A</text>
<text x="30" y="416.9">1</text>
<text x="76.7" y="416.9">2</text>
<text x="127" y="416.9">3</text>
<text x="176.5" y="416.9">4</text>
<text x="226.7" y="416.9">5</text>
<text x="275.4" y="416.9">6</text>
<text x="326.4" y="416.9">7</text>
<text x="375" y="416.9">8</text>
<text x="425.8" y="416.9">9</text>
<text x="473.9" y="417.3">10</text>
<text x="524.3" y="416.9">11</text>
<text x="570.2" y="416.9">12</text>
</g>
<g font-size="4.2">
<text x="423.7" y="14.3">NOTE : STANDARD FASTENER TORQUE AS PER STD-DES-01-00</text>
<text x="553.8" y="14">FR-DES-006-00</text>
<text x="21.1" y="404.3">NOTE FOR WIPRO PARI DESIGN -REF. ONLY</text>
<text x="44.5" y="408.8">WEAR DETAILS : N.A.</text>
</g>
<g font-size="3.9">
<text x="400" y="357.1">REVISION</text>
<text x="455.9" y="357.1">DESCRIPTION</text>
<text x="526.4" y="357.1">DATE</text>
<text x="540" y="357.1">DRN.BY</text>
<text x="357.8" y="383.3">RESERVED</text>
<text x="382.3" y="383.3">SPACE</text>
<text x="357.8" y="388.9">FOR</text>
<text x="357.8" y="394.5">CONTROLLED</text>
<text x="387.8" y="394.5">COPY</text>
<text x="357.8" y="400">STAMP</text>
</g>
<text font-size="3.6" x="476.1" y="376.1">VERFICATION UNIT BLOCK</text>
<text font-size="3.5" x="402.4" y="373.3">www.wipropari.com</text>
<g font-size="3.1">
<text x="565.1" y="353.5">LIMITS</text>
<text x="562" y="371.7">DRAWING TYPE</text>
<text x="437" y="372.3">DESCRIPTION</text>
<text x="436.5" y="380.8">SURFACE AREA</text>
<text x="453.3" y="380.8">SURFACE TREATMENT</text>
<text x="489.7" y="380.8">MACHINING</text>
<text x="509.5" y="380.8">DESIGN UNIT</text>
<text x="530.6" y="380.8">DESIGN UNIT CD.</text>
<text x="558" y="380.6">TEAM NO.</text>
<text x="570.3" y="380.7">SHEET SIZE</text>
<text x="575.6" y="386.1">A2</text>
<text x="436.4" y="391.1">REFERENCE DWG.</text>
<text x="437.8" y="395.5">DRN.BY</text>
<text x="451.4" y="395.4">CHKD.BY</text>
<text x="466.6" y="395.5">APPD.BY</text>
<text x="486.7" y="395.4">MATERIAL</text>
<text x="488.9" y="390.9">PART CLASS.</text>
<text x="515.6" y="390.9">HEAT TREATMENT</text>
<text x="519.6" y="395.9">DRG./PART CODE</text>
<text x="558.9" y="395.5">REV.</text>
<text x="571.4" y="395.6">SCALE</text>
<text x="484.3" y="404.2">NET WEIGHT-Kg</text>
<text x="571.4" y="404.7">SHEET</text>
</g>
<text font-size="3" x="579.5" y="230.1">°</text>
<g font-size="2.8">
<text x="299.1" y="332.1">3.2</text>
<text x="560.4" y="357.7">Gen Tol.: IS 2102</text>
<text x="306.7" y="363.6">3.2</text>
<text x="399.1" y="376.6">1.ALL DIMENSIONS ARE</text>
<text x="399" y="382.7">2.DO NOT SCALE</text>
<text x="399" y="388.7">3.IF IN DOUBT ,</text>
<text x="399" y="395.4">LOCATION :</text>
<text x="420.5" y="396">PUNE</text>
<text x="404.2" y="402">ALL RIGHTS OF REPRODUCTION &amp;</text>
<text x="437" y="401.2">03006330</text>
<text x="451.3" y="401.2">03004785</text>
<text x="466.3" y="401.2">03002882</text>
<text x="404.7" y="405.4">DISTRIBUTION ARE RESERVED</text>
</g>
<g font-size="2.7">
<text x="564.6" y="376.2">MACHINING</text>
<text x="399.9" y="379.7">IN mm</text>
<text x="399.7" y="385.7">DRAWING.</text>
<text x="436.9" y="385.4">39.04 in^2</text>
<text x="471.4" y="385.5">#</text>
<text x="498.9" y="385">#</text>
<text x="513.6" y="385.3">WPES</text>
<text x="537.3" y="385.1">0300</text>
<text x="559.7" y="385.1">PL-02</text>
<text x="399.7" y="391.8">ASK TEAM MEMBER</text>
<text x="474.6" y="391.2">---</text>
<text x="508.7" y="391.2">B</text>
<text x="561" y="391.1">---</text>
<text x="493.4" y="399.5">#</text>
<text x="572.8" y="399.7">1 : 1</text>
<text x="400.1" y="402.5">C</text>
<text x="436.6" y="408.7">09/11/2024</text>
<text x="450.9" y="408.8">09/11/2024</text>
<text x="466" y="408.9">09/11/2024</text>
<text x="489.6" y="408.5">0.40 kg</text>
<text x="571.4" y="408.7">1 OF 1</text>
</g>
<g font-size="2.5">
<text x="554.9" y="218.3">DEBURR AND REMOVE SHARP</text>
<text x="555.2" y="221">EDGES UNLESS SHARP EDGE</text>
<text x="556.1" y="227.1">UNSP.RADII</text>
<text x="556.8" y="223.8">REQUIREMENT SPECIFIED</text>
<text x="571.4" y="226.9">UNSP.CHF.</text>
<text x="559.2" y="229.9">0.5 R</text>
<text x="572.3" y="230.1">0.5 X 45</text>
<text x="559.8" y="238">UP TO 10</text>
<text x="576.1" y="238.1">±1.5°</text>
<text x="558.5" y="242.2">10 UP TO 50</text>
<text x="575.5" y="242.3">±0°50'</text>
<text x="557.4" y="250.7">120 UP TO 400</text>
<text x="557.9" y="246.5">50 UP TO 120</text>
<text x="575.5" y="250.7">±0°15'</text>
<text x="575.5" y="246.5">±0°25'</text>
<text x="558.7" y="259.4">0.5 UP TO 3</text>
<text x="559.5" y="263.7">3 UP TO 6</text>
<text x="576.6" y="263.6">±0.2</text>
<text x="576.6" y="259.4">±0.1</text>
<text x="559" y="267.9">6 UP TO 30</text>
<text x="576.6" y="267.9">±0.5</text>
<text x="557.8" y="272.2">30 UP TO 120</text>
<text x="576.6" y="272.2">±0.8</text>
<text x="556.9" y="280.7">315 UP TO 1000</text>
<text x="557.3" y="276.4">120 UP TO 315</text>
<text x="576.6" y="276.4">±1.2</text>
<text x="577.7" y="280.7">±2</text>
<text x="556.4" y="284.9">1000 UP TO 2000</text>
<text x="577.6" y="284.9">±3</text>
<text x="558.9" y="289.2">OVER 2000</text>
<text x="577.7" y="289.3">±4</text>
<text x="560" y="297.9">UP TO 10</text>
<text x="577.1" y="297.9">±1°</text>
<text x="558.5" y="302.1">10 UP TO 50</text>
<text x="575.5" y="302.1">±0°30'</text>
<text x="557.4" y="310.6">120 UP TO 400</text>
<text x="558.2" y="306.3">50 UP TO 120</text>
<text x="575.5" y="310.6">±0°10'</text>
<text x="575.5" y="306.4">±0°20'</text>
<text x="558.8" y="319.2">0.5 UP TO 3</text>
<text x="559.4" y="323.4">3 UP TO 6</text>
<text x="576.6" y="319.2">±0.1</text>
<text x="576.6" y="323.5">±0.1</text>
<text x="558.9" y="327.7">6 UP TO 30</text>
<text x="576.7" y="327.7">±0.2</text>
<text x="557.8" y="332">30 UP TO 120</text>
<text x="576.6" y="332">±0.3</text>
<text x="556.8" y="340.5">315 UP TO 1000</text>
<text x="557.3" y="336.3">120 UP TO 315</text>
<text x="576.6" y="336.3">±0.5</text>
<text x="576.6" y="340.5">±0.8</text>
<text x="415.2" y="346.4">.</text>
<text x="530.3" y="346.5">.</text>
<text x="545.9" y="346.4">.</text>
<text x="556.2" y="344.7">1000 UP TO 2000</text>
<text x="576.6" y="344.7">±1.2</text>
<text x="415.2" y="351.5">.</text>
<text x="530" y="351.3">.</text>
<text x="545.9" y="351.4">.</text>
<text x="558.9" y="349">OVER 2000</text>
<text x="577.6" y="349">±2</text>
</g>
<g font-size="2.4">
<text x="7.7" y="382.7" transform="rotate(-90 7.7 382.7)">Uploading\2022-23\P23Y5\P23Y5B076158.dft</text>
<text x="7.7" y="409.8" transform="rotate(-90 7.7 409.8)">\\srv01043\ExDM</text>
</g>
<g font-size="2.1">
<text x="558.5" y="232.4">UNSPECIFIED TOL.(FAB)</text>
<text x="559.5" y="234.7">FOR ANGULAR IN mm.</text>
<text x="558.6" y="253.9">UNSPECIFIED TOL.(FAB)</text>
<text x="560.7" y="256.3">FOR LINEAR IN mm.</text>
<text x="558.7" y="292.3">UNSPECIFIED TOL.(M/C)</text>
<text x="559.6" y="294.7">FOR ANGULAR IN mm.</text>
<text x="558.7" y="313.7">UNSPECIFIED TOL.(M/C)</text>
<text x="560.6" y="316.1">FOR LINEAR IN mm.</text>
</g>
</svg>
